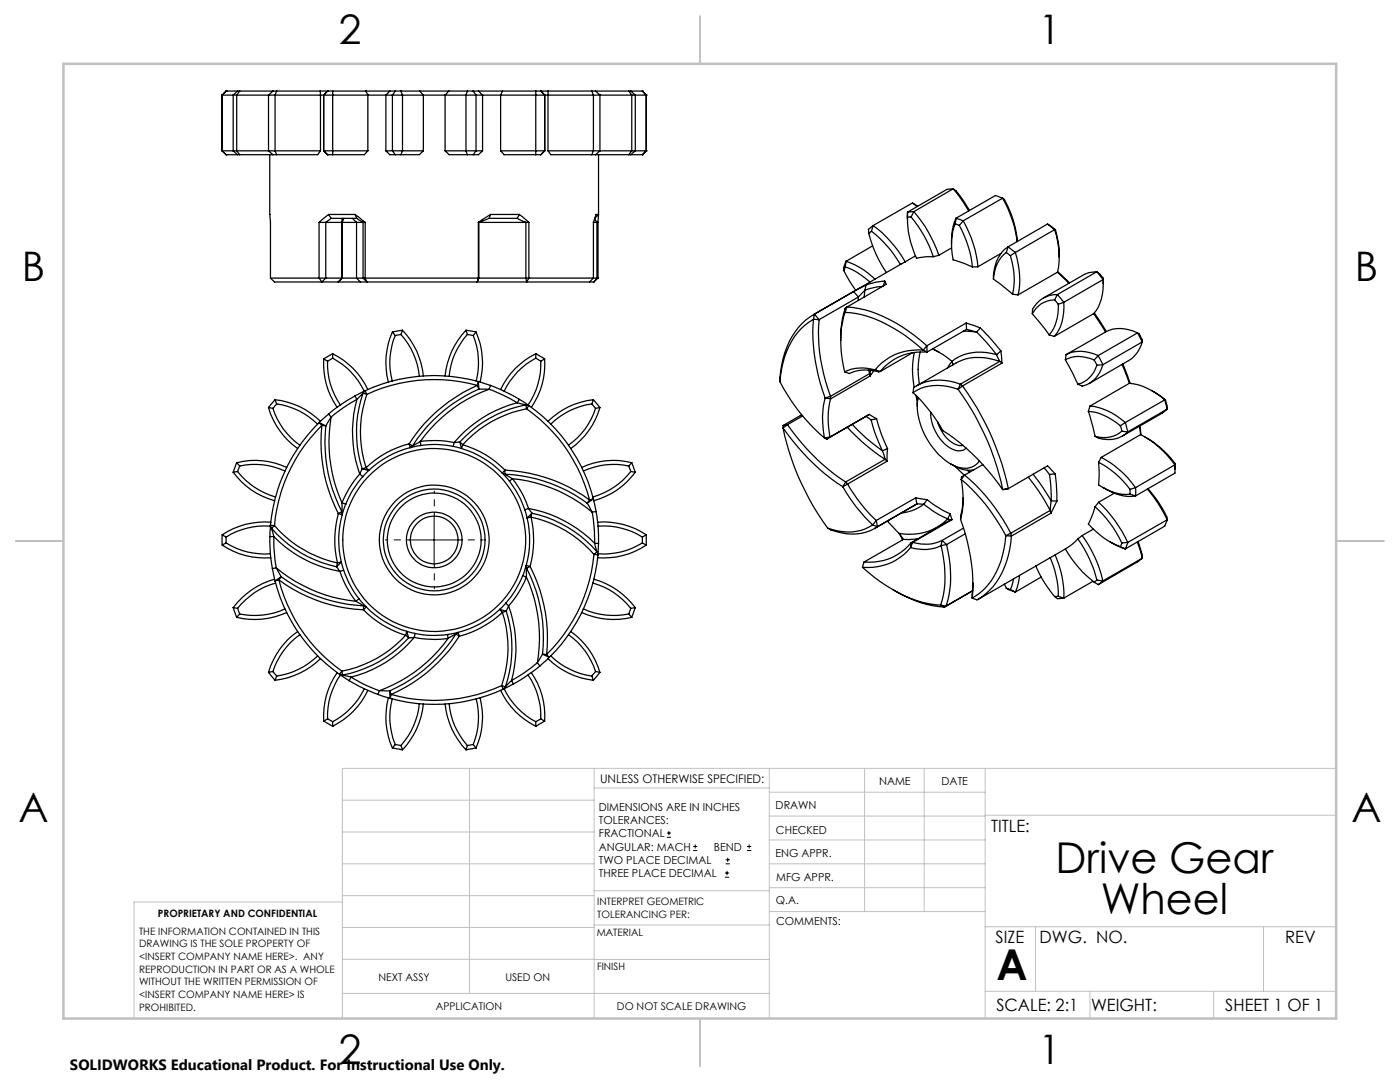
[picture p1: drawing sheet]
<svg xmlns="http://www.w3.org/2000/svg" width="279mm" height="216mm" viewBox="0 0 279 216" stroke-linecap="round" stroke-linejoin="round" font-family="sans-serif">
<g fill="none" stroke="#000" stroke-width=".2">
<path d="M81.7 107.7h10M86.6 102.7v10M133.1 167.1h.8M133.1 166.2h.8M133.5 165.8v.9M138.3 169.7h.8M138.3 168.9h.8M138.7 168.5v.8M144.7 175h.8M144.7 174.2h.8M144.8 172.4h.9M144.8 171.6h.9"/>
<path d="M145.1 173.8v.8M145.2 171.1v.9M149.1 169.7h.8M149.1 168.9h.8M149.5 168.5v.8"/>
</g>
<path d="M81.7 107.7h-4.8M86.7 102.7v-4.7M86.7 112.7v4.8M91.7 107.7h4.7" fill="none" stroke="#000" stroke-width=".2" stroke-dasharray="15.2 1.3 1.3 1.3" stroke-dashoffset="14.8"/>
<g fill="none" stroke="#c0c0c0" stroke-width=".2">
<path d="M68.3 159.7h50.3M93.7 153.3v44.9M118.6 153.3v49.9M118.6 157.2h34.9M153.5 153.3v49.9M153.5 158.1h43.1M172.5 153.3v28.6M184.4 153.3v28.6M196.6 153.3v49.9M266.7 153.3h-198.4v49.9M68.3 178.7h50.3M68.3 172.4h50.3"/>
<path d="M68.3 166h50.3M68.3 180h-41.6v23.2M118.6 177.7h35M153.5 167.6h43.1M153.5 162.8h43.1M153.5 172.4h43.1M153.5 177.1h43.1M196.6 162.7h70.1M68.3 198.2h85.2M68.3 191.4l85.2 .1M68.3 185.1h50.3M118.6 184.6h35"/>
<path d="M153.6 181.9h43M196.6 197.8h70.1M196.6 184.9h70.1M206.7 184.9v12.9M217.5 197.8v5.4M242.2 197.8v5.4M252.2 184.9v12.9"/>
</g>
<path d="M139.7 3.2v9.5M3.1 107.9h9.6M266.7 107.9h9.5M139.7 203.2v9.6" fill="none" stroke="#c0c0c0" stroke-width=".25"/>
<path d="M12.7 12.7h254v190.5h-254z" fill="none" stroke="#c0c0c0" stroke-width=".5"/>
<g fill="none" stroke="#000" stroke-width=".25">
<path d="M44.3 19h.1M44.3 19v11.1M44.3 19h2.2M45.1 18.2h2.3M45.1 18.2h.1M45.1 18.2l-.8 .8M46.5 19h.7M46.5 19v11.1M47.2 19h6.4M47.2 19v11.1M47.4 18.2h.4M47.4 18.2l-.9 .8"/>
<path d="M47.8 18.2h6.7M47.8 18.2l-.6 .8M53.6 19h1.3M53.6 19v11.1M54.5 18.2h.7M54.5 18.2l-.9 .8M54.9 19h9.1M54.9 19v11.1M55.2 18.2h8.7M55.2 18.2l-.3 .8M63.9 18.2h1.5M63.9 18.2l.1 .8"/>
<path d="M64 19h.6M64 19v11.1M64.6 19h8.8M64.6 19h.1M64.6 19v11.1M65.4 18.2h1M65.4 18.2h.1M65.4 18.2l-.8 .8M66.4 18.2h6.6M66.4 18.2v12.7M73 18.2h4.8M73 18.2l.4 .8"/>
<path d="M73.4 19h3.6M73.4 19v11.1M77 19h1.3M77 19v11.1M77.8 18.2h1.1M77.8 18.2l-.8 .8M78.3 19h2M78.3 19v11.1M78.9 18.2h1.1M78.9 18.2l-.6 .8M80 18.2h3.7M80 18.2l.3 .8"/>
<path d="M80.3 19h4.2M80.3 19v11.1M83.7 18.2h5.9M83.7 18.2l.8 .8M84.5 19h4.3M84.5 19v11.1M88.8 19h4.2M88.8 19v11.1M89.6 18.2h3.7M89.6 18.2l-.8 .8M93 19h2M93 19v11.1"/>
<path d="M93.3 18.2h1.1M93.3 18.2l-.3 .8M94.4 18.2h1.1M94.4 18.2l.6 .8M95 19h1.3M95 19v11.1M95.5 18.2h4.8M95.5 18.2l.8 .8M96.3 19h3.6M96.3 19v11.1M99.9 19h8.8M99.9 19v11.1"/>
<path d="M100.3 18.2h6.6M100.3 18.2l-.4 .8M106.9 18.2h1M106.9 18.2v12.7M107.9 18.2l.8 .8M107.9 18.2h.1M107.9 18.2h1.5M108.7 19v11.1M108.7 19h.1M108.7 19h.7M109.4 19h9M109.4 19v11.1"/>
<path d="M109.4 18.2h8.7M109.4 18.2v.8M118.1 18.2h.8M118.1 18.2l.3 .8M118.4 19h1.3M118.4 19v11.1M118.9 18.2h6.6M118.9 18.2l.8 .8M119.7 19h6.4M119.7 19v11.1M125.5 18.2h.4l.9 .8M125.5 18.2l.6 .8"/>
<path d="M125.9 18.2h2.3M126.1 19h.7M126.1 19v11.1M126.8 19h2.2M126.8 19v11.1M128.2 18.2h.1M128.2 18.2l.8 .8M129 19h.1M129 19v11.1M44.3 30.1h.1M44.3 30.1l.8 .8M44.3 30.1h2.2"/>
<path d="M45.1 30.9h2.3M45.1 30.9h.1M46.5 30.1h.7M46.5 30.1l.9 .8M47.2 30.1h6.4M47.2 30.1l.6 .8M47.4 30.9h.4M47.8 30.9h6.7M53.6 30.1h1.3M53.6 30.1l.9 .8M53.8 30.9l.2 24.6M54.5 30.9h.7"/>
<path d="M54.9 30.1h9.1M54.9 30.1l.3 .8M64 30.1l-.6 .8h-8.2M64.6 30.1h8.8M64.6 30.1h.1M64.6 30.1l.8 .8M65.4 30.9h1M65.4 30.9h.1M73.4 30.1l-.7 .8h-6.3M77 30.1h1.3M77 30.1l.8 .8h1.1M78.3 30.1h2"/>
<path d="M78.3 30.1l.6 .8M78.9 30.9h1.1M80.3 30.1h4.2M80.3 30.1l-.3 .8M84.5 30.1l-.8 .8h-3.7M88.8 30.1h4.2M88.8 30.1l.8 .8h3.7M93 30.1h2M93 30.1l.3 .8M93.3 30.9h1.1M95 30.1h1.3M95 30.1l-.6 .8"/>
<path d="M96.3 30.1l-.8 .8h-1.1M99.9 30.1h8.8M99.9 30.1l.7 .8h6.3M106.9 30.9h1M108.7 30.1l-.8 .8M108.7 30.1h.1M109.4 30.1h9M109.4 30.1l.5 .8h8.2M118.1 30.9h.8M118.4 30.1h1.3M118.4 30.1l-.3 .8M118.9 30.9h6.6"/>
<path d="M119.5 30.9v11.9M119.7 30.1h6.4M119.7 30.1l-.8 .8M125.5 30.9h.4M125.9 30.9h2.3M126.1 30.1h.7M126.1 30.1l-.6 .8M126.8 30.1h2.2M126.8 30.1l-.9 .8M128.2 30.9h.1M129 30.1h.1M129 30.1l-.8 .8"/>
<path d="M190.2 37.7l1.6 2 1.5 2.4M190.2 37.7l-1.2 .1-7.9 4.5M190.2 37.7a12.7 12.7 0 0 1 3.1 4l.2 .3M190.2 37.7l-7.8 4.5M200.1 39.5a22.9 22.9 0 0 1 2.9 8.7M200.1 39.5l-1.5-.5-7.8 4.5M200.1 39.5l.3 .3a20.6 20.6 0 0 1 2.6 8.4M200.1 39.5l-7.9 4.6M54 55.5h9.7M54 55.5l.8 .8h9.4M63.7 44.4v11.1M63.7 44.4h1.3"/>
<path d="M63.7 55.5h1.3M63.7 55.5l.5 .8M64.2 56.3h3.3M65 44.4h3.2M65 55.5h3.2M65 44.4v11.1M65 55.5l-.8 .8M65.6 42.8h5.2M65.6 42.8l-1.9 1.6M65.6 42.8l.5 .8M66.1 43.6h5.1M66.1 43.6l-1.1 .8"/>
<path d="M67.5 56.3h4.4M68.2 44.4h.1M68.2 55.5h.1M68.2 55.5l-.7 .8M68.2 44.4v11.1M68.3 43.6l-.1 .8M68.3 44.4h2.9M68.3 55.5h2.9M68.3 44.4v11.1M68.3 55.5l-.8 .8M68.6 43.6l-.3 .8M70.3 43.6l.9 .8"/>
<path d="M70.8 42.8l2.1 1.6M70.8 42.8l.4 .8M71.2 44.4h1.3M71.2 55.5h1.3M71.2 44.4v11.1M71.2 55.5l.7 .8M71.2 43.6l1.3 .8M71.9 56.3h1.3M72.5 44.4h.4M72.5 55.5h.4M72.5 44.4v11.1M72.5 55.5l.7 .8"/>
<path d="M72.9 55.5h22.6M72.9 44.4v11.1M72.9 55.5l.3 .8M73.2 56.3h22M95.2 56.3h9.9M95.5 44.4v11.1M95.5 55.5l-.3 .8M95.5 44.4h.1M95.5 55.5h.1M95.5 44.4h9.5M95.6 55.5h9.4M95.6 44.4v11.1"/>
<path d="M95.6 55.5l-.4 .8M97.6 43.6l-2 .8M97.6 43.6h5.6M97.9 42.8l-2.4 1.6M97.9 42.8h5.7M97.9 42.8l-.3 .8M103.2 43.6l1.8 .8M103.6 42.8l2 1.6M103.6 42.8l-.4 .8M105 44.4h.6M105 55.5h.6M105 44.4v11.1"/>
<path d="M105 55.5l.1 .8M105.1 56.3h12.6M105.6 55.5h12.8M105.6 44.4v11.1M105.6 55.5l-.5 .8M117.7 56.3h.8M118.4 44.4v11.1M118.4 44.4h.9M118.4 55.5h.9M118.4 55.5l-.7 .8M118.7 43.6l.4 .8v11.1l-.6 .8M119.3 44.4v11.1"/>
<path d="M119.3 55.5l-.8 .8M119.5 42.8l-.2 1.6M119.5 42.8h-.5l-.6 1.6M119.5 42.8l-.8 .7M168.4 54l1.1 2 1.3 1.9M168.7 53.3a13 13 0 0 1 4.9 3M168.7 53.3l-.3 .7M168.8 52.1l.9 .4a14.9 14.9 0 0 1 4.9 3.2M168.8 52.1l-.5 1.3 .1 .6M168.8 52.1l-.1 1.2M170.4 58.2l-7.9 4.5M170.4 58.2l.9 1.1"/>
<path d="M171.3 59.3v.7M171.3 59.3l-7.8 4.5M172.6 57.9l-.2 1.4M172.6 57.9l-1.3 1.4M172.8 56.9l-2.4 1.3M172.8 56.9l-.2 1M173.4 46.6a24.2 24.2 0 0 0 3.5 7.8M173.9 46.1a23.5 23.5 0 0 1 5.8 6.7M173.9 46.1l-.5 .5M174.1 49.1l-5.3 3M174.2 45a23.6 23.6 0 0 1 6.5 7.2M174.2 45l-.9 .8 .1 .8"/>
<path d="M174.2 45l-.3 1.1M176.1 57.1l-1.3 .2-2.2 .6M176.6 56.1l.2 .6-7.8 4.6M176.6 56.1a10.8 10.8 0 0 0-3.8 .8M176.6 56.1l-.3 1M180.7 52.2l-18.4 10.6M181.1 43.4a18.9 18.9 0 0 0 1.8 8.1l1.6-.2 1.8-.1M181.1 42.3v1.5M181.1 42.3v1.1M181.8 43.3a24.1 24.1 0 0 1 4.5 7.9M181.8 43.3l-.7 .1M182.1 40.5l1 .7"/>
<path d="M182.1 40.5l-7.9 4.5M182.4 42.2a26.3 26.3 0 0 1 5 8.7M182.4 42.2l-1.3 .1M182.4 42.2l-.6 1.1M182.7 51l-2 1.2M187.4 50.9l-1.1 .3M189.9 49.5l-2.5 1.4M190.6 44.7a12 12 0 0 0-.4 7.2l3.9 1.4M190.6 44.7l.9 .3M190.8 43.5l1.4 .6M190.8 43.5a10.9 10.9 0 0 0-.9 5.2M190.8 43.5l-.2 1.2"/>
<path d="M191.5 45a22 22 0 0 1 2.6 8.3M192.2 44.1a22.9 22.9 0 0 1 3 9.1M192.2 44.1l-.7 .9M195.2 53.2l-1.1 .1M198.3 55.7l3.8 3M199.8 50.6l-4.6 2.6M200.8 50.4l.8 .6M200.8 50.4a7 7 0 0 0-2.5 5.3M201.2 49.2l1.4 1.2M201.2 49.2a7.2 7.2 0 0 0-2.9 6.5M201.2 49.2l-.4 1.2M201.6 51a14.6 14.6 0 0 1 .5 7.7"/>
<path d="M202.1 58.7l1.1 .1M202.6 50.4a16.2 16.2 0 0 1 .6 8.4M202.6 50.4l-1 .6M209.1 44.7l1.4 1.1M209.1 44.7l1.5 1.1M209.1 44.7l-7.9 4.5M210.5 59.8l.7 .9M210.5 59.8a4.9 4.9 0 0 0-4.5 2.8M210.5 45.8a15.9 15.9 0 0 1 .5 8.5M210.5 45.8l-7.9 4.6M210.5 45.8h.1M210.6 45.8l.7 3 .1 2.6"/>
<path d="M211 54.3l2.3 2.2M211 58.8l1.3 1.5M211 58.8a5.4 5.4 0 0 0-4.9 2.9l-.1 .9M211 54.3l-7.8 4.5M211 58.8l-.5 1M211.1 54.2l2.3 2.2M218.9 54.2l1.3 1.6M218.9 54.2a5.1 5.1 0 0 0-2.9 .8l-7.8 4.5M218.9 54.2l.6 .4 .7 .9v1.1M218.9 54.2l-7.9 4.6M220.2 55.8a9.3 9.3 0 0 1-1.9 6.8M220.2 55.8l-7.9 4.5"/>
<path d="M54.9 79.8l-1.3 1.5M54.9 79.8a15.1 15.1 0 0 1 9.1 4.3M54.9 79.8l.3 .8M64.6 71.6a15.4 15.4 0 0 0 2.7 9.7M64.6 71.6l.8 .5M65.4 72.1a14.2 14.2 0 0 0 2.5 8.7M66.4 71.5a14.8 14.8 0 0 1 6.3 6.6M66.4 70.6a15 15 0 0 1 7 7.1M66.4 71.5l-1 .6M66.4 70.6l-1.8 1M66.4 70.6v.9M70.8 79a33.7 33.7 0 0 0-5.2 3.6"/>
<path d="M70.8 79l.4 .7M71.2 79.7a25.1 25.1 0 0 0 .6 14.9M71.2 79.7a31.2 31.2 0 0 0-5.1 3.5M72.5 78.4a24.1 24.1 0 0 0-.2 15.2M72.5 78.4l-1.3 1.3M72.5 78.4l.7 .3M72.9 78l-2.1 1M72.9 78l-.4 .4M72.9 78l.3 .7M73.2 78.7a22.8 22.8 0 0 0-.1 14.6M78.3 66.3a14.9 14.9 0 0 0-.8 9.9M78.3 66.3l.6 .7"/>
<path d="M78.9 67a14 14 0 0 0-.6 9M80 66.7l-1.1 .3M80 66.7a14.6 14.6 0 0 1 3.7 8.4M80.3 65.9l-2 .4M80.3 65.9a15.1 15.1 0 0 1 4.2 9.1M80.3 65.9l-.3 .8M93 65.9a15.1 15.1 0 0 0-4.2 9.1M93 65.9l2 .4M93 65.9l.3 .8M93.3 66.7a14.2 14.2 0 0 0-3.7 8.4M93.3 66.7l1.1 .3M94.4 67a14.6 14.6 0 0 1 .6 9"/>
<path d="M95 66.3a15.5 15.5 0 0 1 .8 9.9M95 66.3l-.6 .7M95.3 76.9a31.2 31.2 0 0 0-13.6 11.6M95.3 76.9a31.9 31.9 0 0 0-22.1 1.8M95.3 76.9l.3 .7M95.5 76.1a33.2 33.2 0 0 0-22.6 1.9M95.5 76.1l2.4 .8M95.5 76.1l-.2 .8M95.5 76.1l.1 1.5M95.6 77.6a29.8 29.8 0 0 0-13.3 11.4M95.6 77.6l2 .1M97.6 77.7a29.2 29.2 0 0 0-13.7 10.4"/>
<path d="M97.6 77.7a32.3 32.3 0 0 1 5.6 2.7M97.9 76.9l2.2 .9 3.5 1.9M97.9 76.9l-.3 .8M103.6 79.7l2 1.2M103.6 79.7l-.4 .7M106.9 70.6a15 15 0 0 0-7 7.1M106.9 71.5a14.3 14.3 0 0 0-6.3 6.6M106.9 70.6l1.8 1M106.9 71.5l1 .6M106.9 70.6v.9M107.9 72.1a14.5 14.5 0 0 1-2.5 8.7M108.7 71.6a15.1 15.1 0 0 1-2.7 9.7"/>
<path d="M108.7 71.6l-.8 .5M118.4 79.8l1.3 1.5M118.4 79.8a15.1 15.1 0 0 0-9 4.3M118.4 79.8l-.3 .8M155.6 76.2a36.7 36.7 0 0 0 8.9 11.2M162.3 63.7a36.3 36.3 0 0 0 2.4 15.7M162.3 63.7a12.9 12.9 0 0 0-6 8.7l-.7 3.8M162.3 63.7l1.2 .1M162.5 62.7a14.1 14.1 0 0 0-6.5 10.1l-.4 3.4M162.5 62.7l-.2 1M162.5 62.7l1 1.1M163.5 63.8a34.4 34.4 0 0 0 2.2 15.3"/>
<path d="M164.7 79.4a17.3 17.3 0 0 0-.2 8M164.7 79.4l1.1 .2M165.7 79.1l-1 .3M165.7 79.1l.1 .5M165.8 79.6a17.1 17.1 0 0 0-.2 7.6M168.6 74.2l.9 .3a8.2 8.2 0 0 1 5.9-.3M168.7 62.3a22.8 22.8 0 0 1 12 4.7l3.6 2.8M168.7 62.3a21.4 21.4 0 0 0-.1 11.9M168.7 61.5l-.7 3.2-.2 3.2M168.7 61.5v.8M169 61.3a24.5 24.5 0 0 1 13.5 5.7l2.5 2M169 61.3l-.3 1"/>
<path d="M169 61.3l-.3 .2M173.3 73.8l.3 .7M173.6 74.5l-7.9 4.6M173.6 74.5v.5M173.6 75l-7.8 4.6M173.8 73.9l-.2 .6M174.4 74l-.8 1M174.7 73.8a8.6 8.6 0 0 0-6.1 .4M174.7 73.8l1 .3M174.7 73.8l.7 .4M175.7 74.1l-.3 .1M182.1 70.4l-6.4 3.7"/>
<path d="M182.2 78.4a32 32 0 0 1 6 7.5 42.4 42.4 0 0 1 11.9 11.8M182.5 70.3a16.4 16.4 0 0 0 0 7M182.8 78.8l.3 1.2M183.1 79.2v1.9M183.3 79.3a12.7 12.7 0 0 0 2.9 10.1 9.2 9.2 0 0 0 6.1 4 3.2 3.2 0 0 0 3.1-1.4M183.7 70.2l-.3 1.5-.2 2 .3 3M184.3 69.8a10.9 10.9 0 0 0-9.6 4M184.3 69.8l.7 .4M185 69l-.7 .8M185 69v1.2M185 70.2a10.7 10.7 0 0 0-9.3 3.9M186.1 69.6l1.4 .7"/>
<path d="M186.2 69.6l2 1.2 1.8 1.3M190 72.1l.2 .7M190 72.2l-.9 1.2M190.1 72.6l.1 .2M191.2 77.7a51.9 51.9 0 0 1 8.9 20M191.2 77.7a9.7 9.7 0 0 0-9 .7M191.7 76.7a10.1 10.1 0 0 0-9.3 .6l-.2 1.1M191.7 76.7l-.5 1M191.7 76.7l.4 .3M192.1 77a53.1 53.1 0 0 1 9.1 20.5M192.1 77l-.9 .7M192.3 66.1l2.6 .2"/>
<path d="M192.8 64.5l2.9 .9M192.8 64.5l-7.8 4.5M192.8 64.5l.1 1.2M192.9 65.7l2 .6M192.9 65.7l-7.9 4.5M194.9 66.3l2.1 2.1 1.9 2.4M195.7 65.4l1.5 1.7 2.5 2.9M195.7 65.4l-.8 .9M198.9 70.8l.6 1.3M198.9 70.8a9.7 9.7 0 0 0-8.9 1.3M199.5 72.1a10.2 10.2 0 0 0-8.7 .3l-7.8 4.6M199.5 72.1l-7.8 4.6"/>
<path d="M199.5 72.1l.5 .4M199.7 70l.3 2.5M199.7 70l-.8 .8M200 72.5l-7.9 4.5M206 62.6l3.4 4.2M209.4 66.8l1 .3M211.2 60.7a8.7 8.7 0 0 1-1.8 6.1M212.3 60.3a9 9 0 0 1-1.9 6.8M212.3 60.3l-1.1 .4M212.6 71.8l2.5 4.9M212.6 71.8a6.3 6.3 0 0 1 5.8 0M212.8 70.8a7.2 7.2 0 0 1 6.4 .1"/>
<path d="M212.8 70.8l-.2 1M218.3 62.6l2.3 3.7M218.3 62.6l-7.9 4.5M218.4 71.8l.5 1.1M218.4 62.4l2.4 3.7M218.9 72.9a5.4 5.4 0 0 1-3.8 3.8M219.2 70.9l.9 1.9M219.2 70.9l-.8 .9M220.1 72.8a5.6 5.6 0 0 1-4.1 4.2l-.9-.3M220.1 72.8l-1.2 .1M220.6 66.3a6.8 6.8 0 0 1 6.4 .1M220.6 66.3l-7.8 4.5"/>
<path d="M223.9 72.7l1.5 3.8M224.1 72.6l1.5 3.9M225.4 76.5a12.7 12.7 0 0 1 7 3.3M225.4 76.5l-7.9 4.5M227 66.4l1 1.8M227 66.4l.4 .2 .2 .4 .4 1.2M227 66.4l-7.8 4.5M228 68.2a6.1 6.1 0 0 1-2.8 3.8l-7.8 4.5M228 68.2l-7.9 4.6M229.9 78l2.7 1.8M232.4 79.8l.5 1.8M232.4 79.8l-7.8 4.5"/>
<path d="M232.6 79.8l.3 1.8M232.6 79.8h-.2M46.5 94.2a15.1 15.1 0 0 0 8.3 5.7M47.2 92.3a14.9 14.9 0 0 1 10 1M47.2 92.3l-.7 1.9M47.2 92.3l.6 .7M47.4 94.1a14.7 14.7 0 0 0 7.6 5.1M47.4 94.1l-.9 .1M47.8 93l-.4 1.1M47.8 93a14.2 14.2 0 0 1 9.1 1M53.6 81.3a15.3 15.3 0 0 0 5.8 8.2M53.6 81.3l.9 .2"/>
<path d="M54.5 81.5a14.1 14.1 0 0 0 5.3 7.3M55.2 80.6l-.7 .9M55.2 80.6a14.4 14.4 0 0 1 8.2 4M63.7 84.3a32.8 32.8 0 0 0-9.7 20.5M63.7 84.3l.5 .6M63.7 84.3l1.3 .7M64.2 84.9a31.3 31.3 0 0 0 3.3 17.6M64.2 84.9a32 32 0 0 0-9.4 20M64.2 84.9l.8 .1M65 85a30.3 30.3 0 0 0 3.2 17.1M65.6 82.6l-1.9 1.7M65.6 82.6l.5 .6"/>
<path d="M66.1 83.2a29.3 29.3 0 0 0 2.2 17.1M66.1 83.2l-1.1 1.8M71.8 94.6a19.5 19.5 0 0 0-3.5 5.7M71.8 94.6l.6 .5M72.3 93.6l-.5 1M72.3 93.6l1.3 .3M72.4 95.1a18.5 18.5 0 0 0-3.4 5.5M73.1 93.3l-.8 .3M73.1 93.3l.5 .6M73.6 93.9l-1.2 1.2M81.7 88.5a19.5 19.5 0 0 0-8.6 4.8M81.7 88.5l.6 .5"/>
<path d="M81.7 88.5l.1 .8M81.8 89.3a19.3 19.3 0 0 0-8.2 4.6M82.3 89l-.5 .3M83.9 88.1l-1.6 .9M83.9 88.1a20.2 20.2 0 0 1 6.7 .2M83.9 88.1l.1 .8M84 88.9l-2.2 .4M84 88.9a17.5 17.5 0 0 1 6.5 .2M90.5 89.1l1.6 .4M90.6 88.3l-.1 .8M91.8 88.2l-1.2 .1M91.8 88.2l.6 .5"/>
<path d="M91.8 88.2l.3 1.3M92.1 89.5a19.4 19.4 0 0 1 8.1 4.9M92.4 88.7a19.7 19.7 0 0 1 8.4 5.1M92.4 88.7l-.3 .8M100.2 94.4l1.5 1.6M100.2 94.4l.6 .2M100.8 94.6a30 30 0 0 1 16.4 5.8M100.8 94.6l1.5 .9M100.8 93.8a31.2 31.2 0 0 1 16.9 6M100.8 93.8v.8M100.8 93.8l-.6 .6M101.7 96a21 21 0 0 1 3 5.7"/>
<path d="M102.3 95.5a29.2 29.2 0 0 1 15.9 6.7M102.3 95.5a19.1 19.1 0 0 1 3.2 6M102.3 95.5l-.6 .5M103.2 80.4l1.8 .4M103.2 80.4a24.7 24.7 0 0 0-12.6 7.9M105 80.8a24.1 24.1 0 0 0-13.2 7.4M105 80.8l.1 .8M105 80.8l.6 .1M105.1 81.6a23 23 0 0 0-12.7 7.1M105.1 81.6a31.8 31.8 0 0 1 12.6 18.2M105.6 80.9a32.8 32.8 0 0 1 12.8 18.7M105.6 80.9l-.5 .7"/>
<path d="M117.7 99.8l-.5 .6M118.1 80.6l.8 .9M118.1 80.6a14.4 14.4 0 0 0-8.2 4M118.4 99.6l.6 2.5M118.4 99.6l-.7 .2M118.4 99.6l-1.2 .8M118.9 81.5a13.9 13.9 0 0 1-5.4 7.3M119.7 81.3a15.3 15.3 0 0 1-5.8 8.2M119.7 81.3l-.8 .2M125.5 93a14.4 14.4 0 0 0-9.1 1M125.5 93l.4 1.1M125.9 94.1a14.5 14.5 0 0 1-7.6 5.1"/>
<path d="M125.9 94.1l.9 .1M126.1 92.3a14.9 14.9 0 0 0-10 1M126.1 92.3l.7 1.9M126.1 92.3l-.6 .7M126.8 94.2a15 15 0 0 1-8.3 5.7M156.3 85.4a42.9 42.9 0 0 0 11.9 11.7M156.3 85.4a51.1 51.1 0 0 0 8.9 20M156.3 84.9v.5M157.2 84.7a42.7 42.7 0 0 0 11.6 11.5M157.2 84.7l-.9 .7M157.2 84.7l-.9 .2M160 82.8l-3.7 2.1"/>
<path d="M160.2 83l-3 1.7M164.5 87.4l.5 .2M165.6 87.2l-1.1 .2M165.6 87.2l-.6 .4M168.2 97.1a31.3 31.3 0 0 0 6 7.6M168.8 96.2l-.6 .9M168.8 96.2l.4 .4M169.1 85.2l3.1 3.1 4.4 3.4M169.2 96.6a31.5 31.5 0 0 0 5.7 7.3M169.2 96.6l-1 .5M170.1 84.7l2.7 2.6 3.3 2.7M172.8 83.1l1 .7"/>
<path d="M173.5 82.7l1.4 .9M173.5 82.7l-7.9 4.5M173.5 82.7l-8.5 4.9M173.8 83.8a31.5 31.5 0 0 0 2.3 6.2M174.9 83.6a30.2 30.2 0 0 0 2.2 5.9M174.9 83.6l-1.1 .2M176.1 90l.5 1.7M176.6 91.7l-7.8 4.5M176.6 91.7l.4 .3M177 92l-7.8 4.6M177.1 89.5l-.1 2.5M177.1 89.5l-1 .5"/>
<path d="M182.7 99.3l2.3 .4M182.7 99.3l-7.8 4.6M182.7 99.3l.3 1.2M185 99.7a20.2 20.2 0 0 0 4.6 2.8M185 99.7l-.6 .9M185.8 82.3a8.1 8.1 0 0 0 5.1 7.6 2.3 2.3 0 0 0 1.9-.5M187.1 84.2a6.7 6.7 0 0 0 4.3 4.7h.8M189.7 92.5a6.1 6.1 0 0 0 4.6 1.3M190.6 93.1l1.9 1.7M191.8 95.7a36.7 36.7 0 0 1 8.9 11.2M191.8 95.7a17.3 17.3 0 0 1-.1 7.9M192.2 99.3l-.5 4.3"/>
<path d="M192.5 94.8a38 38 0 0 1 9.2 11.6M192.5 94.8l-.7 .9M192.5 94.8l-.6 .4-.1 .5M193 93.8l.5 .4M196.1 92.7l-3.6 2.1M201.2 97.5l-1.1 .2M205.2 95.2l2.9 4 1.5 2.6M206.2 94.6l2 2.8 1.6 2.5M208.4 93.3l1 1.4M209.4 94.7l.3 2 .1 3.2M209.8 99.9l-.2 1.9M209.8 99.9l1.1 .1"/>
<path d="M210.6 94.5l.2 2.1 .1 3.4M210.6 94.5l-1.5-1.5-7.9 4.5M210.6 94.5l-1.2 .2M210.9 100l-1.2 2.4M217.2 82.1l1.3 5M217.2 82.1a11.5 11.5 0 0 1 6.4 2.8M217.5 81a12.3 12.3 0 0 1 7.1 3.3M217.5 81l-.3 1.1M219.3 92.3l.1 1.7-.1 2.8a9.6 9.6 0 0 0 6.2 1.8M219.3 92.3a18 18 0 0 1 6.2 5.3M219.8 91.3a19.8 19.8 0 0 1 6.8 6M219.8 91.3l-.5 1"/>
<path d="M220.1 97.3a9.8 9.8 0 0 0 6.5 1.7M222.4 98.4l-3.1 1.8M223.6 84.9l.3 1.1M223.9 86a5.6 5.6 0 0 1-5.4 1.1M223.9 86l1.2 .2M224.6 84.3l.5 1.9M224.6 84.3l-1 .6M225.1 86.2a5.6 5.6 0 0 1-6.6 .9M225.5 97.6v1M225.5 98.6l1.1 .4M226.6 97.3v1.7M226.6 97.3l-1.1 .3"/>
<path d="M227.4 85l.2 1.7M227.5 85l.2 1.7M227.6 86.7a19.8 19.8 0 0 1 6.9 6M227.6 86.7l-7.8 4.6M228.5 87.2a18.5 18.5 0 0 1 6 5.3M229 97.6l2.1 2.8 1.8 3.3M229.1 97.5l2.1 2.7a10.2 10.2 0 0 1 1.7 3.5M232.9 81.6l-1 .9-7.9 4.5M232.9 81.6l-7.8 4.6M234.5 92.7v1.7l-7.9 4.6M234.5 92.5v1.1M234.5 92.5v.2"/>
<path d="M234.5 92.7l-7.9 4.6M44.3 108.8a15.3 15.3 0 0 0 9.7 2.5M44.3 106.7v2.1M44.3 106.7l.8 .5M45.1 108.3a14.2 14.2 0 0 0 8.9 2.2M45.1 107.2v1.1M45.1 108.3l-.8 .5M53.9 107.1a29 29 0 0 0 .5 6.4M53.9 107.1h.7M54 104.8l-.1 2.3M54 105a14.6 14.6 0 0 0-8.9 2.2M54 104.8l.2 .6"/>
<path d="M54 104.8l.8 .1M54 104.2a15 15 0 0 0-9.7 2.5M54.2 105.4a23.7 23.7 0 0 0 13 7.7M54.2 105.4l.4 1.7M54.4 113.5l.5 2.4M54.6 107.1a24.4 24.4 0 0 0 13.2 6.9M54.6 107.1l.1 2.3 .4 3.9M54.8 104.9a23.3 23.3 0 0 0 12.5 7.4M54.8 115.6a15.6 15.6 0 0 0-8.3 5.6M54.8 104.9l-.6 .5M54.9 115.9a32.7 32.7 0 0 0 12.9 18.7M55 116.3a14.4 14.4 0 0 0-7.6 5.1"/>
<path d="M55.1 113.3l1 1.8M55.1 113.3a29.5 29.5 0 0 0 15.9 6.7M55.1 113.3l-.7 .2M55.7 115.7a30.6 30.6 0 0 0 16.8 6M55.7 115.7a31.7 31.7 0 0 0 12.5 18.2M55.7 115.7l-.8 .2M56.1 115.1a30.1 30.1 0 0 0 16.5 5.8M56.1 115.1l-1.2 .8M56.1 115.1l-.4 .6M67.2 113.1l.6 .9M67.3 112.3l-.1 .8M67.5 102.5a19.9 19.9 0 0 0-.2 9.8"/>
<path d="M67.5 102.5l.8 .2M67.8 114a20.8 20.8 0 0 0 3.2 6M68.1 112.1l.5 1.7M68.1 112.1l-.8 .2M68.1 112.1l-.9 1M68.2 102.1l-.7 .4M68.2 102.1l.1 .6M68.3 100.3l-.1 1.8M68.3 100.3l.7 .3M68.3 102.7a18.4 18.4 0 0 0-.2 9.4M68.6 113.8a19.7 19.7 0 0 0 3 5.7M68.6 113.8l-.8 .2"/>
<path d="M69 100.6l-.7 2.1M71 120l1.6 .9M71.6 119.5l1.5 1.6M71.6 119.5l-.6 .5M104.3 114.9a18.5 18.5 0 0 1-3.4 5.5M104.3 114.9l.8 .2M104.7 101.7l.5 1.7M105 112.8l-.7 2.1M105 112.8l.8 .2M105 112.8l.1 .6M105.1 115.1a29.6 29.6 0 0 1 2.1 17.2M105.1 115.1a18.7 18.7 0 0 1-3.6 5.8"/>
<path d="M105.1 113.4a30.5 30.5 0 0 1 3.2 17.1M105.1 113.4v1.7M105.2 103.4a19.5 19.5 0 0 1-.2 9.4M105.5 101.5l.7 .9M105.5 101.5a25 25 0 0 1 13.2 6.9M105.5 101.5l-.8 .2M105.8 113a31.4 31.4 0 0 1 3.3 17.6M105.8 113l-.7 .4M106 103.2a19.9 19.9 0 0 1-.2 9.8M106 103.2a22.8 22.8 0 0 1 12.5 7.4M106 103.2l-.8 .2M106.2 102.4a23.7 23.7 0 0 1 12.9 7.7"/>
<path d="M106.2 102.4l-.2 .8M106.2 102.4l-1 1M117.2 100.4l1 1.8M118.2 102.2l.4 3.9 .1 2.3M118.3 116.3a14.1 14.1 0 0 1 7.6 5.1M118.5 115.6a15.5 15.5 0 0 1 8.3 5.6M118.5 110.6a31.9 31.9 0 0 1-9.4 20M118.5 110.6l.8 .1M118.7 108.4l.4 1.7M118.7 108.4h.8M119 102.1a29 29 0 0 1 .5 6.3M119 102.1l-.8 .1"/>
<path d="M119.1 110.1l-.6 .5M119.1 110.1l.2 .6M119.3 104.2a15.2 15.2 0 0 1 9.7 2.5M119.3 110.7a33.1 33.1 0 0 1-9.7 20.5M119.3 105a14.7 14.7 0 0 1 8.9 2.2M119.5 108.4l-.2 2.3M128.2 107.2v1.1M128.2 108.3a14.4 14.4 0 0 1-8.9 2.2M128.2 108.3l.8 .5M129 106.7v2.1M129 108.8a15.5 15.5 0 0 1-9.7 2.5M129 106.7l-.8 .5"/>
<path d="M172.1 113.2a27.8 27.8 0 0 0 14.5 7.4l1.1 .2M172.4 112.1l-.3 1.1M174.2 104.7a9.6 9.6 0 0 1-9 .7M174.2 104.7l.9 .4M174.9 103.9l-.7 .8M174.9 103.9l.2 1.2M175.1 105.1a9.8 9.8 0 0 1-9.9 .3M177.1 104l2.3 2.4M178.2 117.7a22.5 22.5 0 0 0 10.3 3.4M179.4 106.4l.9 1.2M179.6 106.7l.5 1M180.3 107.6l-7.9 4.5"/>
<path d="M181.7 109.3a10.8 10.8 0 0 1-9.6 3.9M181.8 108.3a10.5 10.5 0 0 1-9.4 3.8M181.8 108.3l-.1 1M182.1 108.2l-.4 1.1M182.1 108.2l-.3 .1M183 100.5l1.4 .1M183 100.5l-8.4 4.9M183 100.5l-7.9 4.6M183.2 107.5l-2.9 .1M184.4 100.6a19.2 19.2 0 0 0 4.7 2.9M184.4 100.6a8.6 8.6 0 0 1-4.5 1.8M187.8 108.9a21.5 21.5 0 0 1-.1 11.9"/>
<path d="M187.8 108.9a8.1 8.1 0 0 1-6.1 .4M188 107.8a7.9 7.9 0 0 1-5.9 .4M188 107.8l.9 .9M188 107.8l-.2 1.1M188.9 108.7a22 22 0 0 1-.1 12.2M188.9 108.7l-1.1 .2M189.1 103.5l.6 .3M189.1 103.5a10.6 10.6 0 0 1-9.7 2.9M189.6 102.5l.4 1.2M189.6 102.5l-.5 1M189.7 103.8l-7.9 4.5M190 103.7l-7.9 4.5"/>
<path d="M190 103.7l-.3 .1M191.7 103.6a36.9 36.9 0 0 1 2.3 15.7M192.3 105.4l-4.3 2.4M192.7 106.5l-3.8 2.2M194.1 117.9l-5.6 3.2M194.1 117.9l-5.3 3M194.2 116.3l-.2 3M200.4 116.6l.4 .8M200.7 106.9a16.3 16.3 0 0 1-5 11.3l-1.7 1.1M200.7 106.9l1.2 .1M200.8 117.4l.8 .3M200.8 117.4l1.8 .7"/>
<path d="M201.6 117.7l1 .4M201.7 106.4l-1 .5M201.7 106.4l.2 .6M201.9 107a16.5 16.5 0 0 1-5.2 11.5l-1.7 1.2-1-.4M202.3 115.5l-.7 2.2M203.5 114.8l-.3 1.7-.6 1.6M206.7 112.9l1.8 3.4 2 2.7M207.8 115.1l-5.2 3M209.6 111.3a19.4 19.4 0 0 1 1.6 7.7M209.6 101.8l-7.9 4.6M209.6 101.8l.1 .6M209.7 102.4l-7.8 4.6"/>
<path d="M210.5 119l.5 .5 1.3-.2M210.6 110.7a19.2 19.2 0 0 1 1.7 8.6M211.2 119h-.7M211.2 119l1.1 .3M212.6 109.5a22.7 22.7 0 0 0 5.8 6.7M212.6 109.5l-17.4 10.1M215.1 107.5l-1.2 1.2-1.3 .8M215.1 107.5a24.5 24.5 0 0 1 3.8 8.2M216 106.9a24.3 24.3 0 0 1 4.1 9M216 106.9l-.9 .6M218.1 116l-5.8 3.3M218.2 105.6l-2.2 1.3"/>
<path d="M218.4 116.2l.8 .5M218.5 101.1l-.4 1.4-.9 2.1a15.7 15.7 0 0 0 6.4 4.5M218.5 101.1a23.1 23.1 0 0 1 5.4 7.2M218.9 115.7l-.5 .5M218.9 115.7l1.2 .2M219.3 100.2a25.3 25.3 0 0 1 5.8 8M219.3 100.2l-.8 .9M220.1 115.9l-.9 .8M221.5 108.1l1.3 .7 1.8 .7M223.6 109.1l1 .4M223.9 108.3l-.3 .8M225.1 108.2l-.5 1.3"/>
<path d="M225.1 108.2l-1.2 .1M227 108.2l1 3.2M227.1 108.1l.8 2.5 .1 .8M228 111.4l-.8 .6-8 4.7M228 111.4l-7.9 4.5M232.9 103.7l-.5 1.3-7.8 4.5M232.9 103.7l-7.8 4.5M46.5 121.2l.7 2M46.5 121.2l.9 .2M47.4 121.4l.4 1.1M47.8 122.5l-.6 .7M53.6 134.2l1.3 1.5"/>
<path d="M54.5 134l.7 .9M54.5 134l-.9 .2M55.2 134.9l-.3 .8M56.9 121.5a14.6 14.6 0 0 1-9.1 1M57.2 122.2a15.5 15.5 0 0 1-10 1M59.4 126a15.1 15.1 0 0 0-5.8 8.2M59.8 126.6a14.4 14.4 0 0 0-5.3 7.4M63.4 130.9a15 15 0 0 1-8.2 4M64 131.4a15.4 15.4 0 0 1-9.1 4.3M67.3 134.2a15.3 15.3 0 0 0-2.7 9.7M67.8 134.6l1.9 1.2M67.8 134.6l.6 .1"/>
<path d="M67.9 134.7a14.2 14.2 0 0 0-2.5 8.7M68.2 133.9l-.4 .7M68.2 133.9l.2 .8M68.4 134.7l1.7 .4M69.7 135.8a33.9 33.9 0 0 0 5.7 2.8M70.1 135.1a28.3 28.3 0 0 0 5.6 2.7M70.1 135.1l-.4 .7M72.5 121.7a19.7 19.7 0 0 0 8.5 5.1M72.6 120.9l-.1 .8M72.6 120.9l.5 .2M72.7 137.4a14.9 14.9 0 0 1-6.3 6.6M73.1 121.1a18.6 18.6 0 0 0 8.1 4.9"/>
<path d="M73.1 121.1l-.6 .6M73.4 137.8a15.2 15.2 0 0 1-7 7.1M75.4 138.6l2.5 .7M75.7 137.8l2.1 .1M75.7 137.8l-.3 .8M77.5 139.2a15 15 0 0 0 .8 10.1M77.8 137.9l.1 1.4M77.8 137.9l.3 .7M78.1 138.6l-.2 .7M78.3 139.5a14.1 14.1 0 0 0 .6 9.1M81 126.8a23 23 0 0 1-12.8 7.1M81 126.8l.6 .5"/>
<path d="M81.2 126l1.6 .4M81.2 126l-.2 .8M81.2 126l.4 1.3M81.6 127.3a23.6 23.6 0 0 1-13.2 7.4M82.7 127.2l-1.1 .1M82.7 127.2a24 24 0 0 1-12.6 7.9M82.7 127.2a20.2 20.2 0 0 0 6.7 .2M82.8 126.4a18.8 18.8 0 0 0 6.5 .2M82.8 126.4l-.1 .8M89.3 126.6l.1 .8M89.4 127.4a29.3 29.3 0 0 1-13.7 10.4M91 126.5a30.1 30.1 0 0 1-13.2 11.4"/>
<path d="M91 126.5l-1.6 .9M91 126.5l.7 .5M91.4 126.2l-2.1 .4M91.4 126.2l.3 .8M91.4 126.2l-.4 .3M91.7 127a31.4 31.4 0 0 1-13.6 11.6M95 139.5a14.7 14.7 0 0 1-.6 9.1M95.8 139.2a15.6 15.6 0 0 1-.8 10.1M99.7 121.6a18.8 18.8 0 0 1-8.3 4.6M99.7 121.6l.6 .6M99.7 121.6l1.3 .4M99.9 137.8a15.2 15.2 0 0 0 7 7.1"/>
<path d="M100.1 136.8a32.3 32.3 0 0 1-22 1.8M100.1 136.8l.3 .7M100.1 136.8l.8 .3M100.3 122.2a20.4 20.4 0 0 1-8.6 4.8M100.3 122.2a22.8 22.8 0 0 1-.2 14.6M100.4 137.5a32.6 32.6 0 0 1-22.5 1.8M100.6 137.4a14.4 14.4 0 0 0 6.3 6.6M100.9 137.1l-.5 .4M100.9 120.4l-1.2 1.2M100.9 120.4l.6 .5M101 122a24 24 0 0 1-.1 15.1M101 122l-.7 .2"/>
<path d="M101.5 120.9l-.5 1.1M101.5 120.9a24.8 24.8 0 0 1 .6 14.9M102.1 135.8l-1.2 1.3M102.1 135.8l.3 .7M102.4 136.5l-2 1M105.4 134.7a14.5 14.5 0 0 1 2.5 8.7M106 134.2a14.9 14.9 0 0 1 2.7 9.7M107.2 132.3a31.2 31.2 0 0 1-5.1 3.5M107.2 132.3l.5 .6M107.7 132.9l-3.2 2.4-2.1 1.2M108.3 130.5l-1.1 1.8M108.3 130.5l1.3 .7"/>
<path d="M108.3 130.5l.8 .1M109.1 130.6l.5 .6M109.4 131.4a15.4 15.4 0 0 0 9 4.3M109.6 131.2l-1.9 1.7M109.9 130.9a15 15 0 0 0 8.2 4M113.5 126.6a14.2 14.2 0 0 1 5.4 7.4M113.9 126a15.1 15.1 0 0 1 5.8 8.2M116.1 122.2a15.5 15.5 0 0 0 10 1M116.4 121.5a14.7 14.7 0 0 0 9.1 1M118.1 134.9l.3 .8M118.9 134l-.8 .9M118.9 134l.8 .2"/>
<path d="M119.7 134.2l-1.3 1.5M125.5 122.5l.6 .7M125.9 121.4l-.4 1.1M126.8 121.2l-.7 2M126.8 121.2l-.9 .2M187.7 120.8l1.1 .1M187.7 120.8l.8 .3M188.8 120.9l-.3 .2M64.6 143.9l1.8 1M65.4 143.4l1 .6M65.4 143.4l-.8 .5M66.4 144v.9"/>
<path d="M78.3 149.3l2 .3M78.9 148.6l1.1 .2M78.9 148.6l-.6 .7M80 148.8l.3 .8M83.7 140.4a14.6 14.6 0 0 1-3.7 8.4M84.5 140.5a15.3 15.3 0 0 1-4.2 9.1M88.8 140.5a15.3 15.3 0 0 0 4.2 9.1M89.6 140.4a14.2 14.2 0 0 0 3.7 8.4M93.3 148.8l-.3 .8M94.4 148.6l-1.1 .2M94.4 148.6l.6 .7M95 149.3l-2 .3"/>
<path d="M106.9 144v.9M107.9 143.4l-1 .6M107.9 143.4l.8 .5M108.7 143.9l-1.8 1"/>
<circle cx="86.6" cy="107.7" r="4.8"/>
<circle cx="86.6" cy="107.7" r="10.2"/>
<circle cx="86.6" cy="107.7" r="10.9"/>
<circle cx="86.7" cy="107.8" r="5.6"/>
<circle cx="86.7" cy="107.8" r="9.4"/>
<circle cx="86.7" cy="107.7" r="18.3"/>
</g>
<g font-size="8.5">
<text x="210.6" y="174.2">Drive Gear</text>
<text x="219.7" y="182.3">Wheel</text>
<text x="198.9" y="195.5">A</text>
</g>
<g font-size="8.1">
<text x="67.6" y="8.9">2</text>
<text x="207.3" y="8.9">1</text>
<text x="4.4" y="56.2">B</text>
<text x="270.4" y="56.2">B</text>
<text x="3.7" y="164.1">A</text>
<text x="269.7" y="164.1">A</text>
<text x="67.6" y="212.4">2</text>
<text x="207.3" y="212.4">1</text>
</g>
<g font-size="3.4">
<text x="197.8" y="166">TITLE:</text>
<text x="198.7" y="188.1">SIZE</text>
<text x="207.5" y="188.1">DWG. NO.</text>
<text x="256.5" y="188.2">REV</text>
<text x="198.8" y="201.7">SCALE: 2:1</text>
<text x="217.7" y="201.8">WEIGHT:</text>
<text x="244.5" y="201.7">SHEET 1 OF 1</text>
</g>
<text font-size="3" x="14" y="213.5">SOLIDWORKS Educational Product. For Instructional Use Only.</text>
<text font-size="2.4" x="119.8" y="156.2">UNLESS OTHERWISE SPECIFIED:</text>
<g font-size="2.2">
<text x="119.5" y="161.8">DIMENSIONS ARE IN INCHES</text>
<text x="154.8" y="161.4">DRAWN</text>
<text x="175.4" y="156.6">NAME</text>
<text x="187.9" y="156.7">DATE</text>
<text x="119.5" y="164.4">TOLERANCES:</text>
<text x="119.5" y="167.1">FRACTIONAL</text>
<text x="154.9" y="166.3">CHECKED</text>
<text x="119.5" y="169.7">ANGULAR: MACH</text>
<text x="119.5" y="172.4">TWO PLACE DECIMAL</text>
<text x="142.5" y="169.7">BEND</text>
<text x="154.8" y="171">ENG APPR.</text>
<text x="119.5" y="175">THREE PLACE DECIMAL</text>
<text x="154.9" y="175.7">MFG APPR.</text>
<text x="154.9" y="180.4">Q.A.</text>
<text x="154.9" y="184.6">COMMENTS:</text>
</g>
<g font-size="2.1">
<text x="75.5" y="195.7">NEXT ASSY</text>
<text x="100.9" y="195.7">USED ON</text>
<text x="86.9" y="201.5">APPLICATION</text>
<text x="123.1" y="201.6">DO NOT SCALE DRAWING</text>
</g>
<g font-size="2">
<text x="31.5" y="182.9">PROPRIETARY AND CONFIDENTIAL</text>
<text x="119.2" y="180.6">INTERPRET GEOMETRIC</text>
<text x="119.2" y="183.1">TOLERANCING PER:</text>
<text x="27.8" y="186.5">THE INFORMATION CONTAINED IN THIS</text>
<text x="27.8" y="189">DRAWING IS THE SOLE PROPERTY OF</text>
<text x="27.8" y="191.6">&lt;INSERT COMPANY NAME HERE&gt;. ANY</text>
<text x="119.1" y="186.7">MATERIAL</text>
<text x="27.8" y="194.1">REPRODUCTION IN PART OR AS A WHOLE</text>
<text x="27.8" y="196.6">WITHOUT THE WRITTEN PERMISSION OF</text>
<text x="119.1" y="193.5">FINISH</text>
<text x="27.8" y="199.1">&lt;INSERT COMPANY NAME HERE&gt; IS</text>
<text x="27.8" y="201.7">PROHIBITED.</text>
</g>
</svg>
